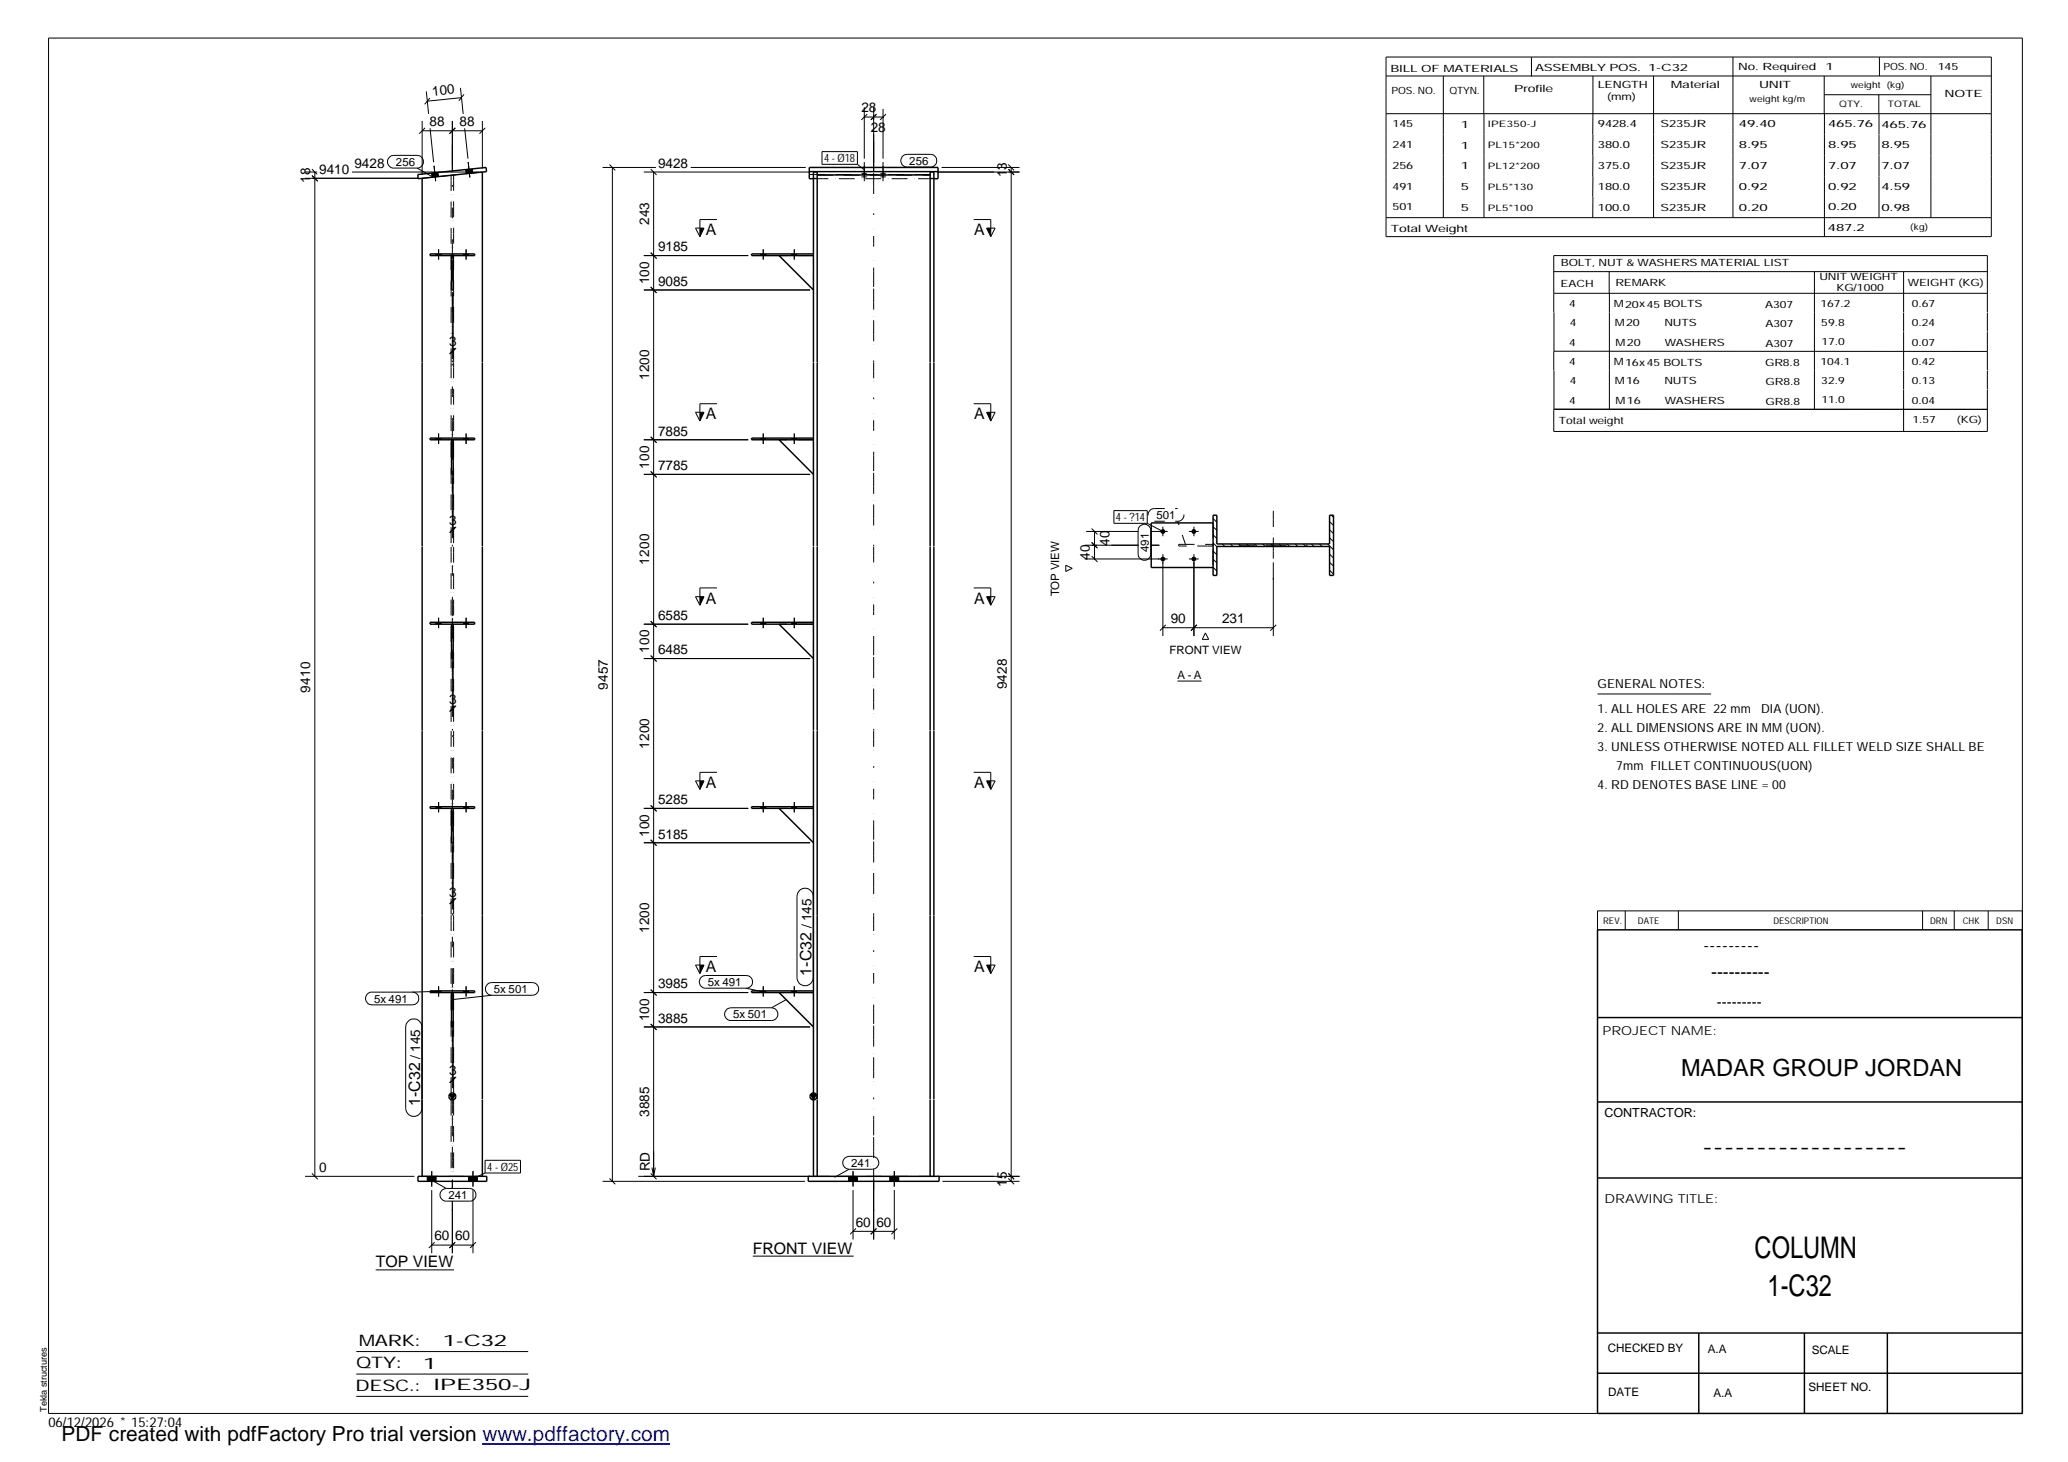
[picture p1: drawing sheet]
<svg xmlns="http://www.w3.org/2000/svg" width="420mm" height="297mm" viewBox="0 0 420 297" stroke-linecap="round" stroke-linejoin="round" font-family="sans-serif">
<g fill="none" stroke="#000" stroke-width=".2">
<path d="M9.9 7.7h401v279.5h-401zM86.6 18.6l.5 4.5M87.3 19.9l-1 1.3M93.6 17.9l.5 5.2M93.8 19.8l-7 .8M94.3 19.2l-1.1 1.3M281.6 11.6h123v36.5h-123zM281.6 15.4h123M293.2 15.4v28.8M301.5 15.4v7.7M311.1 11.6v3.9M323.6 15.4v16.2"/>
<path d="M336 15.4v28.8M352.1 11.6v32.6M370.6 15.4v7.7M370.7 19.2h21.6M381.7 19.2v3.9M381.8 11.6v3.8M392.3 15.4v28.8M62 35h2.4M62 36.2h23.1M63.4 35.6l1.2 1.2-1.2-1.1M63.4 34.4l1 1M64 35v204"/>
<path d="M71.5 35h25.8M79.1 31.9l.4-.2 .5-.1h4.8a1.29 1.29 0 0 1 1.2 1.3 1.29 1.29 0 0 1-1.2 1.2h-4.8a1.28 1.28 0 0 1-1.2-.7 1.28 1.28 0 0 1 .3-1.5zM84.8 34.1l2.9 1.7M85.8 26.6h12.2M85.8 24.6v10.9M86.4 26l-1.2 1.2M87.4 26.1l.7 6.9M87.7 35.2l.1 .8M88.2 33.7l.3 3.1M88.9 35l.2 .9M91.9 24.6v10.3M92.5 26l-1.2 1.2"/>
<path d="M94.4 26.1l.7 6.1M94.7 34.4v.9M95.1 32.9l.4 3.2M95.9 34.3l.1 .9M98 24.6v9.6M98.6 26l-1.2 1.2M122.4 34h10.9M123.8 33.4l1.2 1.2M124.4 34v206M130.8 35h33.8M132.2 34.4l1.2 1.1M132.8 35v204"/>
<path d="M140.3 34h23.4M167 30.8h7.2v2.6h-7.2zM174.2 33.4l1.4 1.1M175.6 21.8v10.4M175.6 32.9v3.9M175.6 23.8h3.8M176.2 23.2l-1.2 1.2M177.5 21.8v13.1M178 23.3l-1.1 1.1M178.1 23.2l-1.1 1.1M179.4 22.1v10.1M179.4 32.9v3.9"/>
<path d="M180 23.2l-1.2 1.2M183.4 31.7l.4-.3h.5h4.7a1.29 1.29 0 0 1 1.3 1.2 1.29 1.29 0 0 1-1.3 1.3h-4.7a1.31 1.31 0 0 1-1.2-.8 1.31 1.31 0 0 1 .3-1.4zM190.4 35h16.7M191.3 34h15.8M204.9 34.4l1.1 1.1-1.1-1.1M204.9 33.4l1.1 1.2M205.4 34v206M281.6 23.1h123M301.5 23.1v21.1M323.6 31.6v4.2M323.6 35.8v4.2M370.7 23.1v25"/>
<path d="M381.8 23.1v21.1M88.6 51.6v.3M89.1 50.7v2M89.6 51.6v.3M91.9 59.6v13.4M92.1 59.6v13.4M94.2 51.6v.3M94.7 50.7v2M95.2 51.6v.3M130.8 51.9h21.2M130.8 58.9h33.8M132.2 58.3l1.2 1.2"/>
<path d="M132.2 51.3l1.2 1.2M141.3 46.3h1.7l-.8 1.8zM145.7 44.6h-3.5v3.5M154.6 51.6v.3M155.1 50.7v2M155.6 51.6v.3M160.9 51.6v.3M161.4 50.7v2M161.8 51.6v.3M197.8 44.6h3.5v3.5M200.4 46.3h1.8l-.9 1.8zM281.6 44.2h123"/>
<path d="M315.7 59.6h88.1M315.7 55.2h88.1M323.6 40v4.2M326.9 55.1v4.5M327 59.6v23.6M368.6 55.2v28M386.8 55.2v8.2M91.9 71.3h.2M92.5 70.7l-1.2 1.2M92.7 70.7l-1.2 1.2M315.7 71.4v3.9M315.7 71.4h88.1"/>
<path d="M315.7 63.5v7.9M315.7 75.3v7.8M386.8 63.5v3.9M386.8 67.5v7.7M386.8 75.3v3.8M386.8 79.2v8.5M403.8 63.4v-11.5h-88.1v11.6M403.8 63.5v3.9M403.8 67.5v7.7M403.8 75.3v3.8M403.8 79.2v8.5h-88.1v-4.5h88.1M88.6 89v.4"/>
<path d="M89.1 88.1v2.1M89.6 89v.4M91.9 97.1v12.2M92.1 97.1v12.2M94.2 89v.4M94.7 88.1v2.1M95.2 89v.4M130.8 96.4h33.8M130.8 89.4h21.2M132.2 95.8l1.2 1.2M132.2 88.8l1.2 1.1M141.3 83.8h1.7l-.8 1.7z"/>
<path d="M145.7 82h-3.5v3.5M154.6 89v.4M155.1 88.1v2.1M155.6 89v.4M160.9 89v.4M161.4 88.1v2.1M161.8 89v.4M197.8 82h3.5v3.5M200.4 83.8h1.8l-.9 1.7zM91.9 107.6h.2M92.5 107l-1.2 1.2M92.7 107l-1.2 1.2"/>
<path d="M145.7 119.5h-3.5v3.5M197.8 119.5h3.5v3.5M216.5 114.8l1.3 .7-1.3 .6zM220.4 113.6h16.8M220.4 110.8h10.9M220.7 108h10.6M221.8 113l1.2 1.2M221.8 110.2l1.1 1.1M221.8 107.4l1.2 1.2M221.8 110.3l1.1 1.1M222.4 108v5.6M226.3 103.7h6.8v2.6h-6.8z"/>
<path d="M231.6 106.9a1.31 1.31 0 0 1 1.4-.3 1.31 1.31 0 0 1 .8 1.2v4.8a1.29 1.29 0 0 1-1.3 1.2 1.29 1.29 0 0 1-1.3-1.2v-4.8l.1-.5zM233.1 106.3l3.2 1.7M233.8 108h3.4M233.8 110.8h1.7M236.3 107v2M236.3 112.6v16.6M241.6 113.6h1.9M241.6 108h1.9M242.6 107v2M242.6 112.6v16.6M246.5 105.4l.7 .7M246.5 107l.7 .8"/>
<path d="M246.5 108.7l.7 .7M246.5 110.3l.7 .8M246.5 112l.7 .7M246.5 113.6l.7 .8M246.5 115.3l.7 .7M248.3 110.5l.5 .5M250 110.5l.5 .5M251.6 110.5l.5 .5M253.3 110.5l.5 .5M254.9 110.5l.5 .5M256.6 110.5l.4 .5M258.2 110.5l.5 .5"/>
<path d="M258.7 114.3v14.9M259.9 110.5l.4 .5M261.5 110.5l.5 .5M263.1 110.5l.6 .5M264.8 110.5l.5 .5M266.4 110.5l.6 .5M268.1 110.5l.5 .5M269.7 110.5l1.2 1.2M270.1 106l.8 .8M270.1 107.6l.8 .8M270.1 109.3l.8 .8M270.1 112.6l.8 .8"/>
<path d="M270.1 114.2l.8 .8M270.1 115.9l.8 .8M270.5 104.7l.4 .4M88.6 126.4v.4M89.1 125.5v2.1M89.6 126.4v.4M91.9 134.5v11.2M92.1 134.5v11.2M94.2 126.4v.4M94.7 125.5v2.1M95.2 126.4v.4M130.8 133.8h33.8"/>
<path d="M130.8 126.8h21.2M132.2 133.2l1.2 1.2M132.2 126.2l1.2 1.2M141.3 121.2h1.7l-.8 1.8zM154.6 126.4v.4M155.1 125.5v2.1M155.6 126.4v.4M160.9 126.4v.4M161.4 125.5v2.1M161.8 126.4v.4M200.4 121.2h1.8l-.9 1.8zM236.3 127.5h22.4"/>
<path d="M236.9 126.9l-1.2 1.2M239.2 138.4h4.9M243.2 126.9l-1.2 1.2M244.9 128.6l.7 1.3h-1.3zM259.3 126.9l-1.2 1.2M91.9 144h.2M92.5 143.4l-1.2 1.2M92.7 143.4l-1.2 1.2M141.3 158.7h1.7l-.8 1.7zM145.7 156.9h-3.5v3.5M197.8 156.9h3.5v3.5M200.4 158.7h1.8l-.9 1.7z"/>
<path d="M324.6 141h23M88.6 163.9v.3M89.1 163v2M89.6 163.9v.3M91.9 171.9v12.9M92.1 171.9v12.9M94.2 163.9v.3M94.7 163v2M95.2 163.9v.3M130.8 171.2h33.8M130.8 164.2h21.2M132.2 170.6l1.2 1.2"/>
<path d="M132.2 163.6l1.2 1.2M154.6 163.9v.3M155.1 163v2M155.6 163.9v.3M160.9 163.9v.3M161.4 163v2M161.8 163.9v.3M91.9 183.1h.2M92.5 182.5l-1.2 1.2M92.7 182.5l-1.2 1.2M141.3 196.1h1.7l-.8 1.7zM142.5 198.6l.4-.3 .5-.1h8.2a1.29 1.29 0 0 1 1.3 1.3 1.29 1.29 0 0 1-1.3 1.3h-8.2a1.31 1.31 0 0 1-1.2-.8 1.31 1.31 0 0 1 .3-1.4z"/>
<path d="M145.7 194.3h-3.5v3.5M162.4 181a1.65 1.65 0 0 1 1.8-.4 1.65 1.65 0 0 1 1 1.5v16.5a1.65 1.65 0 0 1-1.6 1.7 1.65 1.65 0 0 1-1.7-1.7v-16.5l.2-.6zM197.8 194.3h3.5v3.5M200.4 196.1h1.8l-.9 1.7zM330.2 185.1v3.8M341 185.1v3.8M390.6 185.1v3.8M397 185.1v3.8M403.9 185.1v3.8M410.9 185.1h-86.3v3.8M74.6 202l.7-.4h8.5a1.29 1.29 0 0 1 1.3 1.3 1.29 1.29 0 0 1-1.3 1.3h-8.2a1.31 1.31 0 0 1-1.2-.8 1.31 1.31 0 0 1 .2-1.4zM82.9 207.5a1.62 1.62 0 0 1 1.8-.4 1.62 1.62 0 0 1 1 1.5v16.6a1.65 1.65 0 0 1-1.6 1.6 1.65 1.65 0 0 1-1.7-1.6v-16.6l.1-.6z"/>
<path d="M88.6 201.3v.4M89.1 200.4v2.1M89.2 201.4l-5.4 .2M89.6 201.3v.4M91.9 209.4v11.7M91.9 219.4h.2M92.1 209.4v11.7M92.5 218.8l-1.2 1.2M92.7 218.8l-1.2 1.2M94.2 201.3v.4M94.7 200.4v2.1M95.2 201.3v.4"/>
<path d="M99 200l.4-.3 .5-.1h8.3a1.29 1.29 0 0 1 1.3 1.3 1.29 1.29 0 0 1-1.3 1.3h-8.3a1.29 1.29 0 0 1-1.2-.8 1.29 1.29 0 0 1 .3-1.4zM99.9 202.2l-8.1 .9M130.8 208.6h33.8M130.8 201.7h21.2M132.2 208.1l1.2 1.1M132.2 201.1l1.2 1.2M147.6 205.1l.9-.3h8.3a1.29 1.29 0 0 1 1.3 1.2 1.29 1.29 0 0 1-1.3 1.3h-8.3a1.28 1.28 0 0 1-1.2-.8 1.28 1.28 0 0 1 .3-1.4zM151.6 200.8l3.6 .8M154.6 201.3v.4M155.1 200.4v2.1M155.6 201.3v.4M159.7 203.1l-2.9 1.7"/>
<path d="M160.9 201.3v.4M161.4 200.4v2.1M161.8 201.3v.4M62 239h22.2M63.4 238.4l1.2 1.2M86.8 239v1M87.7 237.9v3.2M87.7 239.8l3 1.7M88.6 239v1M91.9 239.7v1.8M95.2 239v1M96.1 237.9v3.2"/>
<path d="M97 239v1M98.6 235.7h7.1v2.6h-7.1zM98.6 238.3l-2.5 1.2M123.8 239.4l1.2 1.2M129.7 239h34.9M132.2 238.4l1.2 1.2M132.5 237.2l.3 1.8M133.1 237.2l-.3 1.8M171.6 235.3l.9-.4h4.7a1.31 1.31 0 0 1 1.4 1.3 1.31 1.31 0 0 1-1.4 1.4h-4.7a1.31 1.31 0 0 1-1.2-.9 1.31 1.31 0 0 1 .3-1.4zM172.4 239v1M172.5 237.6l-3 1.6M173.3 237.9v3.2"/>
<path d="M174.2 239v1M177.5 239.7v12.1M180.8 239v1M181.7 237.9v3.2M182.6 239v1M190.4 239h16.7M204.9 239.4l1.1 1.2M204.9 238.4l1.1 1.2-1.1-1.2M76.3 258h15.9M87.7 241.8v12.8M87.7 253h8.4M88.3 252.4l-1.2 1.2"/>
<path d="M89.8 241.8l.9-.3h4.7a1.29 1.29 0 0 1 1.3 1.2 1.29 1.29 0 0 1-1.3 1.3h-4.7a1.28 1.28 0 0 1-1.2-.8 1.28 1.28 0 0 1 .3-1.4zM91.9 244v10.6M92.5 252.4l-1.2 1.2 1.1-1.2M96.1 241.8v12.8M96.7 252.4l-1.2 1.2M122.4 240h41.1M153 255.2h20.4M173.3 241.8v10M173.3 250.2h8.4M173.9 249.6l-1.2 1.2M178.1 249.6l-1.2 1.2 1.1-1.2M181.7 241.8v10"/>
<path d="M182.3 249.6l-1.2 1.2M191.5 240h15.6M72.4 274.6h34.9M72.4 279.2h34.9M72.4 283.7h34.9"/>
</g>
<g fill="#000">
<path d="M142.2 46.3h.8l-.8 1.8zM200.4 46.3h.9v1.8zM142.2 83.8h.8l-.8 1.7zM200.4 83.8h.9v1.7zM142.2 121.2h.8l-.8 1.8zM200.4 121.2h.9v1.8zM142.2 158.7h.8l-.8 1.7zM200.4 158.7h.9v1.7zM142.2 196.1h.8l-.8 1.7zM200.4 196.1h.9v1.7zM91.4 222.4h1.1l-.6 1zM164.7 222.4h1.1l-.5 1z"/>
<path d="M87.7 35.2l1.2-.2 .2 .9-1.3 .1z" fill-rule="evenodd"/>
<path d="M87.7 35.2l1.2-.2 .2 .9-1.3 .1z" fill-rule="evenodd"/>
<path d="M94.7 34.4l1.2-.1 .1 .9-1.3 .1z" fill-rule="evenodd"/>
<path d="M94.7 34.4l1.2-.1 .1 .9-1.3 .1z" fill-rule="evenodd"/>
<path d="M175 35.2l.6-.1 .6 .1-.9 .1z" fill-rule="evenodd"/>
<path d="M175 35.9h1.2l-.9 .2-.3-.1z" fill-rule="evenodd"/>
<path d="M178.8 35.2l.6-.1 .6 .1-.3 .1z" fill-rule="evenodd"/>
<path d="M178.9 35.9h1.1l-.8 .2-.3-.1z" fill-rule="evenodd"/>
<path d="M88.6 51.6h1v.3h-1z" fill-rule="evenodd"/>
<path d="M88.6 51.6h1v.3h-1z" fill-rule="evenodd"/>
<path d="M94.2 51.6h1v.3h-1z" fill-rule="evenodd"/>
<path d="M94.2 51.6h1v.3h-1z" fill-rule="evenodd"/>
<path d="M154.6 51.6h1v.3h-1z" fill-rule="evenodd"/>
<path d="M154.6 51.6h1v.3h-1z" fill-rule="evenodd"/>
<path d="M160.9 51.6h.9v.3h-.9z" fill-rule="evenodd"/>
<path d="M160.9 51.6h.9v.3h-.9z" fill-rule="evenodd"/>
<path d="M88.6 89h1v.4h-1z" fill-rule="evenodd"/>
<path d="M88.6 89h1v.4h-1z" fill-rule="evenodd"/>
<path d="M94.2 89h1v.4h-1z" fill-rule="evenodd"/>
<path d="M94.2 89h1v.4h-1z" fill-rule="evenodd"/>
<path d="M154.6 89h1v.4h-1z" fill-rule="evenodd"/>
<path d="M154.6 89h1v.4h-1z" fill-rule="evenodd"/>
<path d="M160.9 89h.9v.4h-.9z" fill-rule="evenodd"/>
<path d="M160.9 89h.9v.4h-.9z" fill-rule="evenodd"/>
<path d="M88.6 126.4h1v.4h-1z" fill-rule="evenodd"/>
<path d="M88.6 126.4h1v.4h-1z" fill-rule="evenodd"/>
<path d="M94.2 126.4h1v.4h-1z" fill-rule="evenodd"/>
<path d="M94.2 126.4h1v.4h-1z" fill-rule="evenodd"/>
<path d="M154.6 126.4h1v.4h-1z" fill-rule="evenodd"/>
<path d="M154.6 126.4h1v.4h-1z" fill-rule="evenodd"/>
<path d="M160.9 126.4h.9v.4h-.9z" fill-rule="evenodd"/>
<path d="M160.9 126.4h.9v.4h-.9z" fill-rule="evenodd"/>
<path d="M88.6 163.9h1v.3h-1z" fill-rule="evenodd"/>
<path d="M88.6 163.9h1v.3h-1z" fill-rule="evenodd"/>
<path d="M94.2 163.9h1v.3h-1z" fill-rule="evenodd"/>
<path d="M94.2 163.9h1v.3h-1z" fill-rule="evenodd"/>
<path d="M154.6 163.9h1v.3h-1z" fill-rule="evenodd"/>
<path d="M154.6 163.9h1v.3h-1z" fill-rule="evenodd"/>
<path d="M160.9 163.9h.9v.3h-.9z" fill-rule="evenodd"/>
<path d="M160.9 163.9h.9v.3h-.9z" fill-rule="evenodd"/>
<path d="M88.6 201.3h1v.4h-1z" fill-rule="evenodd"/>
<path d="M88.6 201.3h1v.4h-1z" fill-rule="evenodd"/>
<path d="M94.2 201.3h1v.4h-1z" fill-rule="evenodd"/>
<path d="M94.2 201.3h1v.4h-1z" fill-rule="evenodd"/>
<path d="M154.6 201.3h1v.4h-1z" fill-rule="evenodd"/>
<path d="M154.6 201.3h1v.4h-1z" fill-rule="evenodd"/>
<path d="M160.9 201.3h.9v.4h-.9z" fill-rule="evenodd"/>
<path d="M160.9 201.3h.9v.4h-.9z" fill-rule="evenodd"/>
<path d="M86.8 239h1.8v1h-1.8z" fill-rule="evenodd"/>
<path d="M86.8 239h1.8v1h-1.8z" fill-rule="evenodd"/>
<path d="M95.2 239h1.8v1h-1.8z" fill-rule="evenodd"/>
<path d="M95.2 239h1.8v1h-1.8z" fill-rule="evenodd"/>
<path d="M172.4 239h1.8v1h-1.8z" fill-rule="evenodd"/>
<path d="M172.4 239h1.8v1h-1.8z" fill-rule="evenodd"/>
<path d="M180.8 239h1.8v1h-1.8z" fill-rule="evenodd"/>
<path d="M180.8 239h1.8v1h-1.8z" fill-rule="evenodd"/>
<circle cx="236.2" cy="113.6" r=".49"/>
<circle cx="236.2" cy="108" r=".49"/>
<circle cx="242.6" cy="113.6" r=".49"/>
<circle cx="242.6" cy="108" r=".49"/>
</g>
<g fill="none" stroke="#000" stroke-width=".3">
<path d="M84.9 35.5l13.9-1.5v.9l-13.8 1.4zM85.8 36.2v74.8M98 35v76M164.4 34.9h26.2M165.3 36.3h-.9v-2.3h26.2v2.3h-.9M166 35.5h23M87.4 51.6h9v.3h-9zM91.7 51.9v7h.4v-7M158.3 51.9l7 7M165.3 51.6h-12.6v.3h12.6M87.4 89h9v.4h-9zM91.7 89.4v7h.4v-7"/>
<path d="M158.3 89.4l7 7M165.3 89h-12.6v.4h12.6M85.8 111.1v37.3M98 111.1v37.3M165.3 111v-76h.7v76M165.3 111.1v37.3M166 111.1v37.3M189 111v-76h.7v76M189 111.1v37.3M189.7 111.1v37.3M246.5 104.7h.7v5.8h22.9v-5.8h.8v12.2h-.8v-5.9h-22.9v5.9h-.7zM246.5 106.2h-12.6v9.1h12.6"/>
<path d="M87.4 126.4h9v.4h-9zM91.7 126.8v7h.4v-7M158.3 126.8l7 7M165.3 126.4h-12.6v.4h12.6M85.8 148.5v74.8M98 148.5v74.8M165.3 148.5v74.8M166 148.5v74.8M189 148.5v74.8M189.7 148.5v74.8M87.4 163.9h9v.3h-9zM91.7 164.2v7h.4v-7"/>
<path d="M158.3 164.2l7 7M165.3 163.9h-12.6v.3h12.6M324.6 188.9h86.2l.1 98.3h-86.3zM87.4 201.3h9v.4h-9zM91.7 201.7v6.9h.4v-6.9M158.3 201.7l7 6.9M165.3 201.3h-12.6v.4h12.6M324.6 206.7h86.3M84.9 239h14v1h-14zM85.8 223.4v15.6M91.4 222.4h1.1l-.6 1zM98 223.4v15.6"/>
<path d="M164.2 239h26.6v1h-26.6zM164.7 222.4h1.1l-.5 1zM165.3 223.4v15.6M166 223.4v15.6M189 223.4v15.6M189.7 223.4v15.6M324.6 239.3h86.3M324.6 223.9h86.3M324.6 270.8h86.3M324.6 279h86.3M345.1 270.8v16.4M366.6 270.8v16.4"/>
<path d="M383.5 270.8v16.4"/>
<circle cx="91.9" cy="222.8" r=".7"/>
<circle cx="165.3" cy="222.8" r=".68"/>
</g>
<g fill="none" stroke="#000" stroke-width=".2" stroke-dasharray="1.1 0 2.1 .7 0 1.4" stroke-linecap="butt">
<path d="M91.7 35.6v32.2M92.2 35.5v32.3M98 35l-12.2 1.2M164.4 35.5h26.2M165.3 36.2h.7M166 35.6h23M189 36.2h.7M189.7 36.3h-24.4M91.7 51.9h.4M92.1 51.9h-.4M165.3 58.9v-7M165.3 51.9h-7"/>
<path d="M165.3 51.6v.3M91.7 70.8v2.8M91.7 73.6v30.6M92.2 70.8v2.8M92.2 73.6v30.6M91.7 89.4h.4M92.1 89.4h-.4M165.3 96.4v-7M165.3 89.4h-7M165.3 89v.4M91.7 107.1v3.9M91.7 111.1v29.4"/>
<path d="M92.2 107.1v3.9M92.2 111.1v29.4M239.5 110.6h7M239.5 110.9v-.3M246.5 110.6v.3M246.5 110.9h-7M246.5 106.2v9.1M91.7 126.8h.4M92.1 126.8h-.4M165.3 133.8v-7M165.3 126.8h-7M165.3 126.4v.4"/>
<path d="M91.7 143.5v4.9M91.7 148.5v31.1M92.2 143.5v4.9M92.2 148.5v31.1M91.7 164.2h.4M92.1 164.2h-.4M165.3 171.2v-7M165.3 164.2h-7M165.3 163.9v.3M91.7 182.6v3.3M91.7 186v30M92.2 182.6v3.3"/>
<path d="M92.2 186v30M91.7 218.9v4.4M91.7 201.7h.4M92.1 201.7h-.4M92.2 218.9v4.4M165.3 208.6v-6.9M165.3 201.7h-7M165.3 201.3v.4M85.8 239h12.2M91.7 223.4v15.6M92.2 223.4v15.6M165.3 239h24.4"/>
</g>
<g fill="none" stroke="#000" stroke-width=".2" stroke-dasharray=".4 3.2 0 .7 1.4 0 2.8 .7 0 1.4 1.4 0 2.8" stroke-linecap="butt">
<path d="M91.9 73.6v-2.8M91.9 67.8v-39.2M177.5 73.6v-45M91.9 111v-3.9M91.9 104.2v-30.6M177.5 111v-37.4M258.7 117.8v-14M265.7 110.8h-14M91.9 148.4v-4.9M91.9 140.5v-29.4M177.5 148.4v-37.3M91.9 179.6v-31.1"/>
<path d="M91.9 185.9v-3.3M177.5 185.9v-37.4M91.9 216v-30M91.9 223.3v-4.4M177.5 223.3v-37.3M91.9 246v-2M91.9 241.5v-18.1M177.5 246v-22.6"/>
</g>
<path d="M234.5 105.9h4.8M234.5 103.3h4.8M234.5 103.3a1.29 1.29 0 0 0-1.3 1.3 1.29 1.29 0 0 0 1.3 1.3M239.3 105.9a1.29 1.29 0 0 0 1.3-1.3 1.29 1.29 0 0 0-1.3-1.3M240.9 110.7l-1.6-4.8" fill="none" stroke="#000" stroke-width=".2" stroke-dasharray="2.1 2.1" stroke-linecap="butt"/>
<path d="M98 293.3h38.2" fill="none" stroke="#00f" stroke-width=".3"/>
<g font-size="6.1">
<text x="356.5" y="255.5">COLUMN</text>
<text x="359.1" y="263.3">1-C32</text>
</g>
<text font-size="4.8" x="341.5" y="218.6">MADAR GROUP JORDAN</text>
<text font-size="4.2" x="12.5" y="292.7">PDF created with pdfFactory Pro trial version www.pdffactory.com</text>
<g font-size="3.6">
<text x="346.1" y="193.2">---------</text>
<text x="347.7" y="198.6">----------</text>
<text x="345.8" y="234.2">-------------------</text>
</g>
<g font-size="3.2">
<text x="143.4" y="47.7">A</text>
<text x="197.9" y="47.7">A</text>
<text x="143.4" y="85.2">A</text>
<text x="197.9" y="85.2">A</text>
<text x="143.4" y="122.6">A</text>
<text x="197.9" y="122.6">A</text>
<text x="143.4" y="160">A</text>
<text x="197.9" y="160">A</text>
<text x="143.4" y="197.5">A</text>
<text x="197.9" y="197.5">A</text>
<text x="164.8" y="198.2" transform="rotate(-90 164.8 198.2)">1-C32</text>
<text x="85.3" y="224.8" transform="rotate(-90 85.3 224.8)">1-C32</text>
<text x="76.3" y="257.5">TOP VIEW</text>
<text x="153" y="254.7">FRONT VIEW</text>
<text x="72.9" y="273.5">MARK:</text>
<text x="90" y="273.5">1-C32</text>
<text x="72.4" y="278">QTY:</text>
<text x="86" y="278.1">1</text>
<text x="72.2" y="282.6">DESC.:</text>
<text x="88.1" y="282.4">IPE350-J</text>
</g>
<text font-size="3" x="348.8" y="204.5">---------</text>
<g font-size="2.8">
<text x="87.8" y="19.5" transform="rotate(-6 87.8 19.5)">100</text>
<text x="175" y="22.8">28</text>
<text x="87.3" y="25.6">88</text>
<text x="93.4" y="25.6">88</text>
<text x="176.9" y="26.8">28</text>
<text x="64.9" y="35.4">9410</text>
<text x="72" y="34.1">9428</text>
<text x="133.7" y="34.1">9428</text>
<text x="63" y="37.2" transform="rotate(-90 63 37.2)">18</text>
<text x="204.6" y="36" transform="rotate(-90 204.6 36)">13</text>
<text x="131.9" y="45.7" transform="rotate(-90 131.9 45.7)">243</text>
<text x="133.7" y="51.1">9185</text>
<text x="131.9" y="57.8" transform="rotate(-90 131.9 57.8)">100</text>
<text x="133.7" y="58.1">9085</text>
<text x="91.2" y="70.3">3</text>
<text x="131.9" y="77.2" transform="rotate(-90 131.9 77.2)">1200</text>
<text x="133.7" y="88.5">7885</text>
<text x="131.9" y="95.2" transform="rotate(-90 131.9 95.2)">100</text>
<text x="133.7" y="95.5">7785</text>
<text x="91.2" y="106.7">3</text>
<text x="221.4" y="113.7" transform="rotate(-90 221.4 113.7)">40</text>
<text x="225.4" y="110.9" transform="rotate(-90 225.4 110.9)">40</text>
<text x="131.9" y="114.7" transform="rotate(-90 131.9 114.7)">1200</text>
<text x="133.7" y="126">6585</text>
<text x="237.9" y="126.6">90</text>
<text x="248.3" y="126.6">231</text>
<text x="131.9" y="132.6" transform="rotate(-90 131.9 132.6)">100</text>
<text x="133.7" y="133">6485</text>
<text x="63" y="140.7" transform="rotate(-90 63 140.7)">9410</text>
<text x="91.2" y="143">3</text>
<text x="123.5" y="140.2" transform="rotate(-90 123.5 140.2)">9457</text>
<text x="204.6" y="140.1" transform="rotate(-90 204.6 140.1)">9428</text>
<text x="131.9" y="152.1" transform="rotate(-90 131.9 152.1)">1200</text>
<text x="133.7" y="163.4">5285</text>
<text x="131.9" y="170.1" transform="rotate(-90 131.9 170.1)">100</text>
<text x="133.7" y="170.4">5185</text>
<text x="91.2" y="182.1">3</text>
<text x="131.9" y="189.6" transform="rotate(-90 131.9 189.6)">1200</text>
<text x="164.8" y="188.6" transform="rotate(-90 164.8 188.6)">/ 145</text>
<text x="133.7" y="200.8">3985</text>
<text x="131.9" y="207.5" transform="rotate(-90 131.9 207.5)">100</text>
<text x="133.7" y="207.8">3885</text>
<text x="85.3" y="215.2" transform="rotate(-90 85.3 215.2)">/ 145</text>
<text x="91.2" y="218.5">3</text>
<text x="131.9" y="226.9" transform="rotate(-90 131.9 226.9)">3885</text>
<text x="64.9" y="238.2">0</text>
<text x="132" y="238" transform="rotate(-90 132 238)">RD</text>
<text x="204.6" y="241.1" transform="rotate(-90 204.6 241.1)">15</text>
<text x="88.3" y="252">60</text>
<text x="92.5" y="252">60</text>
<text x="173.9" y="249.2">60</text>
<text x="178.1" y="249.2">60</text>
<text x="9.8" y="290">06/12/2026 * 15:27:04</text>
</g>
<g font-size="2.5">
<text x="324.6" y="139.9">GENERAL NOTES:</text>
<text x="324.6" y="148.7">2. ALL DIMENSIONS ARE IN MM (UON).</text>
<text x="324.6" y="144.9">1. ALL HOLES ARE 22 mm</text>
<text x="357.8" y="144.9">DIA (UON).</text>
<text x="324.6" y="152.5">3. UNLESS OTHERWISE NOTED ALL FILLET WELD SIZE SHALL BE</text>
<text x="324.6" y="160.2">4. RD DENOTES BASE LINE = 00</text>
<text x="328.4" y="156.4">7mm FILLET CONTINUOUS(UON)</text>
<text x="325.6" y="210.3">PROJECT NAME:</text>
<text x="326" y="226.9">CONTRACTOR:</text>
<text x="326" y="244.4">DRAWING TITLE:</text>
</g>
<g font-size="2.4">
<text x="326.7" y="274.7">CHECKED BY</text>
<text x="347" y="275">A.A</text>
<text x="368.1" y="275.1">SCALE</text>
<text x="326.7" y="283.6">DATE</text>
<text x="348.1" y="283.9">A.A</text>
<text x="367.5" y="282.6">SHEET NO.</text>
</g>
<g font-size="2.3">
<text x="80.4" y="33.7">256</text>
<text x="167.4" y="33">4 - Ø18</text>
<text x="184.7" y="33.5">256</text>
<text x="226.7" y="105.9">4 - ?14</text>
<text x="234.9" y="105.5">501</text>
<text x="233.4" y="112.1" transform="rotate(-90 233.4 112.1)">491</text>
<text x="215.2" y="121.2" transform="rotate(-90 215.2 121.2)">TOP VIEW</text>
<text x="237.6" y="133">FRONT VIEW</text>
<text x="239.2" y="137.9">A - A</text>
<text x="76" y="203.7">5x 491</text>
<text x="100.3" y="201.8">5x 501</text>
<text x="143.8" y="200.3">5x 491</text>
<text x="148.9" y="206.9">5x 501</text>
<text x="99" y="237.9">4 - Ø25</text>
<text x="172.9" y="237.1">241</text>
<text x="91.1" y="243.7">241</text>
</g>
<g font-size="2">
<text x="282.5" y="14.6">BILL OF MATERIALS</text>
<text x="311.9" y="14.4">ASSEMBLY POS.</text>
<text x="324.6" y="17.9">LENGTH</text>
<text x="334.9" y="14.4">1-C32</text>
<text x="339.5" y="17.9">Material</text>
<text x="353.1" y="14.2">No. Required</text>
<text x="357.4" y="17.9">UNIT</text>
<text x="370.9" y="14.2">1</text>
<text x="382.7" y="14.2">POS. NO.</text>
<text x="393.7" y="14.3">145</text>
<text x="282.7" y="19.1">POS. NO.</text>
<text x="294.5" y="19">QTYN.</text>
<text x="307.6" y="18.7">Profile</text>
<text x="326.5" y="20.4">(mm)</text>
<text x="395.1" y="19.6">NOTE</text>
<text x="282.9" y="25.8">145</text>
<text x="296.8" y="26">1</text>
<text x="324.7" y="25.9">9428.4</text>
<text x="337.4" y="25.9">S235JR</text>
<text x="353.3" y="25.9">49.40</text>
<text x="371.4" y="25.9">465.76</text>
<text x="382.3" y="25.9">465.76</text>
<text x="282.9" y="30">241</text>
<text x="282.9" y="34.3">256</text>
<text x="296.8" y="30.2">1</text>
<text x="296.8" y="34.4">1</text>
<text x="324.7" y="30.1">380.0</text>
<text x="324.7" y="34.4">375.0</text>
<text x="337.4" y="30.1">S235JR</text>
<text x="337.4" y="34.3">S235JR</text>
<text x="353.3" y="30.1">8.95</text>
<text x="353.3" y="34.4">7.07</text>
<text x="371.4" y="30.1">8.95</text>
<text x="371.4" y="34.3">7.07</text>
<text x="382.3" y="30.2">8.95</text>
<text x="382.3" y="34.4">7.07</text>
<text x="282.9" y="38.5">491</text>
<text x="296.8" y="38.6">5</text>
<text x="324.7" y="38.6">180.0</text>
<text x="337.4" y="38.6">S235JR</text>
<text x="353.3" y="38.6">0.92</text>
<text x="371.4" y="38.6">0.92</text>
<text x="382.3" y="38.6">4.59</text>
<text x="282.6" y="47.1">Total Weight</text>
<text x="282.9" y="42.7">501</text>
<text x="296.8" y="42.9">5</text>
<text x="324.7" y="42.8">100.0</text>
<text x="337.4" y="42.8">S235JR</text>
<text x="353.3" y="42.8">0.20</text>
<text x="371.4" y="46.9">487.2</text>
<text x="371.4" y="42.7">0.20</text>
<text x="382.3" y="42.9">0.98</text>
<text x="317.1" y="58.2">EACH</text>
<text x="317.1" y="54.1">BOLT, NUT &amp; WASHERS MATERIAL LIST</text>
<text x="328.2" y="58.2">REMARK</text>
<text x="369.7" y="57">UNIT WEIGHT</text>
<text x="373.1" y="59.1">KG/1000</text>
<text x="387.6" y="58.1">WEIGHT (KG)</text>
<text x="318.8" y="62.3">4</text>
<text x="327.9" y="62.5">M20x45 BOLTS</text>
<text x="358.6" y="62.5">A307</text>
<text x="369.9" y="62.5">167.2</text>
<text x="388.4" y="62.3">0.67</text>
<text x="318.8" y="70.3">4</text>
<text x="318.9" y="66.2">4</text>
<text x="328.1" y="66.3">M20</text>
<text x="328.3" y="70.3">M20</text>
<text x="338.2" y="66.3">NUTS</text>
<text x="338.2" y="70.3">WASHERS</text>
<text x="358.7" y="66.5">A307</text>
<text x="358.7" y="70.4">A307</text>
<text x="370" y="66.2">59.8</text>
<text x="370.1" y="70.1">17.0</text>
<text x="388.4" y="66.3">0.24</text>
<text x="388.4" y="70.2">0.07</text>
<text x="318.8" y="74.1">4</text>
<text x="318.9" y="77.9">4</text>
<text x="327.9" y="74.2">M16x45 BOLTS</text>
<text x="358.6" y="74.3">GR8.8</text>
<text x="369.9" y="74.2">104.1</text>
<text x="388.4" y="74.2">0.42</text>
<text x="318.8" y="82">4</text>
<text x="328.1" y="78">M16</text>
<text x="328.3" y="82">M16</text>
<text x="338.2" y="78">NUTS</text>
<text x="338.2" y="82">WASHERS</text>
<text x="358.7" y="78.3">GR8.8</text>
<text x="358.7" y="82.2">GR8.8</text>
<text x="370" y="78">32.9</text>
<text x="370.1" y="81.9">11.0</text>
<text x="388.4" y="78">0.13</text>
<text x="388.4" y="82">0.04</text>
<text x="316.7" y="86.2">Total weight</text>
<text x="388.6" y="86">1.57</text>
<text x="397.6" y="86">(KG)</text>
</g>
<g font-size="1.9">
<text x="325.7" y="187.8">REV.</text>
<text x="332.8" y="187.6">DATE</text>
<text x="360.3" y="187.7">DESCRIPTION</text>
<text x="392.1" y="187.6">DRN</text>
<text x="398.8" y="187.6">CHK</text>
<text x="405.6" y="187.7">DSN</text>
<text x="9.5" y="286.8" transform="rotate(-90 9.5 286.8)">Tekla structures</text>
</g>
<g font-size="1.8">
<text x="376" y="17.9">weight (kg)</text>
<text x="355.5" y="20.7">weight kg/m</text>
<text x="373.6" y="21.7">QTY.</text>
<text x="383.5" y="21.8">TOTAL</text>
<text x="302.3" y="25.9">IPE350-J</text>
<text x="302.3" y="30.1">PL15*200</text>
<text x="302.3" y="34.3">PL12*200</text>
<text x="302.3" y="38.6">PL5*130</text>
<text x="302.3" y="42.8">PL5*100</text>
<text x="388.1" y="46.7">(kg)</text>
</g>
</svg>
